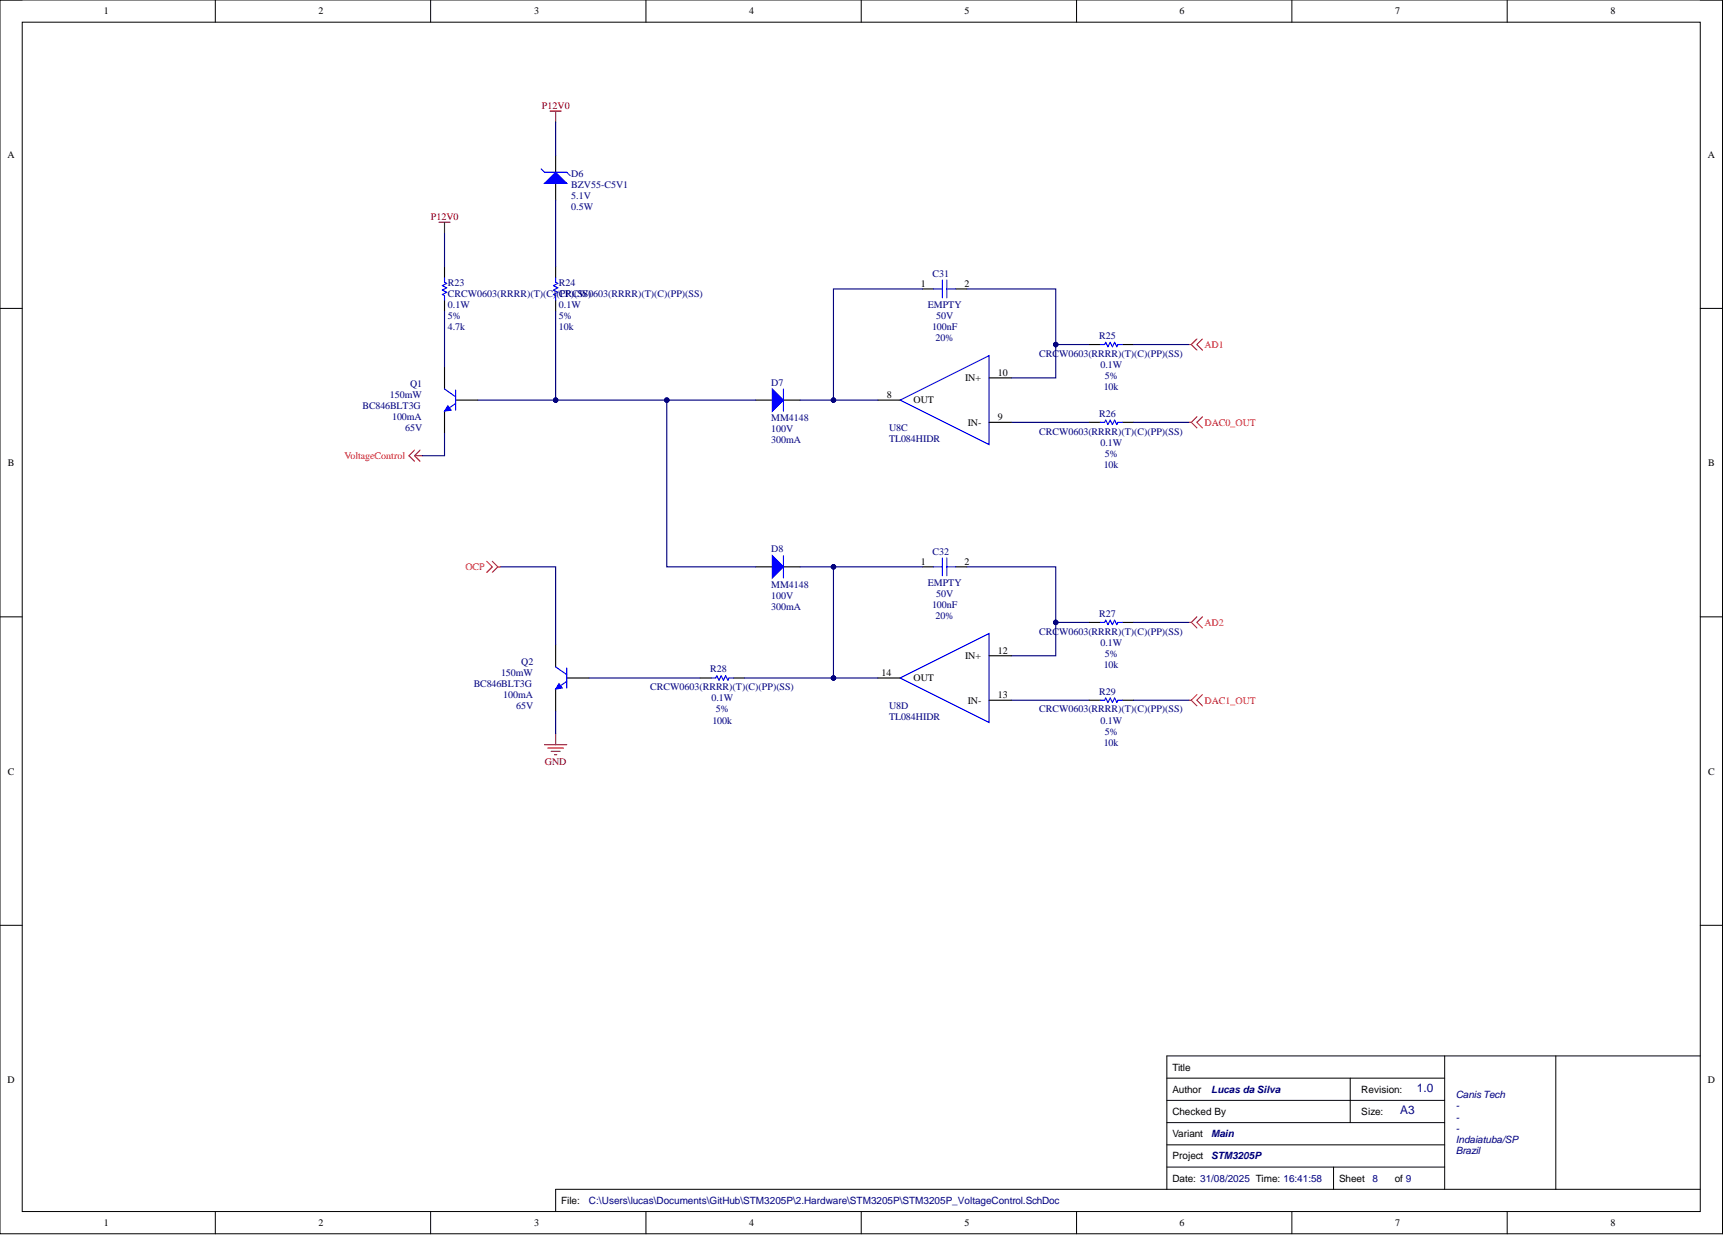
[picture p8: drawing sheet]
<svg xmlns="http://www.w3.org/2000/svg" width="393mm" height="282mm" viewBox="0 0 393 282" stroke-linecap="round" stroke-linejoin="round" font-family="sans-serif">
<g fill="none" stroke="#000" stroke-width=".23">
<path d="M0 0h392.5v281.1h-392.5zM0 0h5.1M49.1 0v5.1M98.1 0v5.1M147.2 0v5.1M196.3 0v5.1M245.3 0v5.1M294.4 0v5.1M343.5 0v5.1M387.5 0h5v5.1M5.1 5.1h382.4v271h-382.4zM0 70.3h5.1"/>
<path d="M387.5 70.3h5M0 140.6h5.1M387.5 140.6h5M0 210.8h5.1M387.5 210.8h5M265.9 245.7h63.3M265.9 250.7h63.3M265.9 255.8h63.3M307.7 245.7v10.1M329.2 240.6v30.4M354.6 240.6v30.4M387.5 240.6h-121.6v30.4"/>
<path d="M49.1 276.1v5M98.1 276.1v5M147.2 276.1v5M196.3 276.1v5M245.3 276.1v5M265.9 265.9h63.3M265.9 260.9h63.3M294.4 276.1v5M303.9 265.9v5.1M343.5 276.1v5M387.5 271h-260.9v5.1M392.5 276.1v5"/>
</g>
<g fill="none" stroke="#000" stroke-width=".25">
<path d="M210.2 65.8h2.5M217.8 65.8h2.5M248.2 78.5h2.5M255.8 78.5h2.5M172.2 91.2h3.8M178.5 91.2h3.8M248.2 96.2h2.5M255.8 96.2h2.5M210.2 129.2h2.5M217.8 129.2h2.5M248.2 141.8h2.5M248.2 159.6h2.5"/>
<path d="M255.8 141.8h2.5M255.8 159.6h2.5"/>
</g>
<path d="M212.7 65.8h2.1M214.8 63.8v4.1M215.8 63.8v4.1M215.8 65.8h2M250.7 78.5h1l.3-.5 .5 1 .5-1 .5 1 .5-1 .5 1 .3-.5h1M250.7 96.2h1l.3-.5 .5 1 .5-1 .5 1 .5-1 .5 1 .3-.5h1M212.7 129.2h2.1M214.8 127.1v4.1M215.8 127.1v4.1M215.8 129.2h2M250.7 141.8h1l.3-.5 .5 1 .5-1 .5 1 .5-1 .5 1 .3-.5h1M250.7 159.6h1l.3-.5 .5 1 .5-1 .5 1 .5-1 .5 1 .3-.5h1" fill="none" stroke="#00f" stroke-width=".25"/>
<g fill="none" stroke="#f00" stroke-width=".25">
<path d="M271 78.5h.5M271.5 78.5l1.3 1.3M272.8 77.2l-1.3 1.3M274 77.2l-1.2 1.3 1.2 1.3M271 96.2h.5M271.5 96.2l1.3 1.3M272.8 95l-1.3 1.2M274 95l-1.2 1.2 1.2 1.3M271 141.8h.5M271 159.6h.5M271.5 141.8l1.3 1.3M271.5 159.6l1.3 1.2"/>
<path d="M272.8 140.6l-1.3 1.2M272.8 158.3l-1.3 1.3M274 140.6l-1.2 1.2 1.2 1.3M274 158.3l-1.2 1.3 1.2 1.2"/>
</g>
<path d="M176 88.6l2.5 2.6-2.5 2.5z" fill="#00f"/>
<path d="M176 88.6l2.5 2.6-2.5 2.5zM178.5 88.6v5.1" fill="none" stroke="#00f" stroke-width=".25"/>
<path d="M172.2 129.2h3.8M178.5 129.2h3.8" fill="none" stroke="#000" stroke-width=".25"/>
<path d="M176 126.6l2.5 2.6-2.5 2.5z" fill="#00f"/>
<path d="M126.6 63.3v1l.5 .3-1 .5 1 .5-1 .5 1 .5-1 .5 .5 .3v1M176 126.6l2.5 2.6-2.5 2.5zM178.5 126.6v5.1" fill="none" stroke="#00f" stroke-width=".25"/>
<path d="M126.6 35.5v3.7M126.6 41.8v3.8M126.6 60.8v2.5M126.6 68.4v2.5" fill="none" stroke="#000" stroke-width=".25"/>
<path d="M126.6 39.2l2.6 2.6h-5.1z" fill="#00f"/>
<path d="M123.3 38.5l.8 .7h5.1l.7 .8M126.6 39.2l2.6 2.6h-5.1zM101.3 88.6l2.5 1.8M103.8 91.9l-2.5 1.8M103.8 88.9v4.6" fill="none" stroke="#00f" stroke-width=".25"/>
<path d="M125.4 25.3h2.5M126.6 25.3v2.6" fill="none" stroke="#800000" stroke-width=".25"/>
<path d="M101.3 83.6v5M101.3 93.7v5.1M103.8 91.2h5.1" fill="none" stroke="#000" stroke-width=".25"/>
<path d="M102.1 92.4l.7 1.1-1.5 .2z" fill="#00f"/>
<path d="M102.1 92.4l.7 1.1-1.5 .2z" fill="none" stroke="#00f" stroke-width=".23"/>
<path d="M101.3 60.8v2.5M101.3 68.4v2.5" fill="none" stroke="#000" stroke-width=".25"/>
<path d="M101.3 63.3v1l.5 .3-1 .5 1 .5-1 .5 1 .5-1 .5 .5 .3v1" fill="none" stroke="#00f" stroke-width=".25"/>
<path d="M100 50.6h2.6M101.3 50.6v2.6" fill="none" stroke="#800000" stroke-width=".25"/>
<path d="M126.6 70.9v20.3h25.4" fill="none" stroke="#000080" stroke-width=".25"/>
<circle cx="126.6" cy="91.2" r=".51" fill="#000080"/>
<circle cx="126.6" cy="91.2" r=".51" fill="none" stroke="#000080" stroke-width=".23"/>
<circle cx="152" cy="91.2" r=".51" fill="#000080"/>
<circle cx="152" cy="91.2" r=".51" fill="none" stroke="#000080" stroke-width=".23"/>
<path d="M172.2 91.2h-20.2v38h20.2" fill="none" stroke="#000080" stroke-width=".25"/>
<circle cx="152" cy="91.2" r=".51" fill="#000080"/>
<circle cx="152" cy="91.2" r=".51" fill="none" stroke="#000080" stroke-width=".23"/>
<path d="M182.3 129.2h7.6" fill="none" stroke="#000080" stroke-width=".25"/>
<circle cx="189.9" cy="129.2" r=".51" fill="#000080"/>
<circle cx="189.9" cy="129.2" r=".51" fill="none" stroke="#000080" stroke-width=".23"/>
<path d="M182.3 91.2h7.6" fill="none" stroke="#000080" stroke-width=".25"/>
<circle cx="189.9" cy="91.2" r=".51" fill="#000080"/>
<circle cx="189.9" cy="91.2" r=".51" fill="none" stroke="#000080" stroke-width=".23"/>
<path d="M210.2 129.2h-20.3v25.3h10.2" fill="none" stroke="#000080" stroke-width=".25"/>
<circle cx="189.9" cy="129.2" r=".51" fill="#000080"/>
<circle cx="189.9" cy="129.2" r=".51" fill="none" stroke="#000080" stroke-width=".23"/>
<circle cx="189.9" cy="154.5" r=".51" fill="#000080"/>
<circle cx="189.9" cy="154.5" r=".51" fill="none" stroke="#000080" stroke-width=".23"/>
<path d="M210.2 65.8h-20.3v25.4h10.2" fill="none" stroke="#000080" stroke-width=".25"/>
<circle cx="189.9" cy="91.2" r=".51" fill="#000080"/>
<circle cx="189.9" cy="91.2" r=".51" fill="none" stroke="#000080" stroke-width=".23"/>
<path d="M220.3 129.2h20.3v12.6" fill="none" stroke="#000080" stroke-width=".25"/>
<circle cx="240.6" cy="141.8" r=".51" fill="#000080"/>
<circle cx="240.6" cy="141.8" r=".51" fill="none" stroke="#000080" stroke-width=".23"/>
<path d="M220.3 65.8h20.3v12.7" fill="none" stroke="#000080" stroke-width=".25"/>
<circle cx="240.6" cy="78.5" r=".51" fill="#000080"/>
<circle cx="240.6" cy="78.5" r=".51" fill="none" stroke="#000080" stroke-width=".23"/>
<path d="M230.5 159.6h17.7M248.2 141.8h-7.6v7.6h-10.1" fill="none" stroke="#000080" stroke-width=".25"/>
<circle cx="240.6" cy="141.8" r=".51" fill="#000080"/>
<circle cx="240.6" cy="141.8" r=".51" fill="none" stroke="#000080" stroke-width=".23"/>
<path d="M248.2 78.5h-7.6v7.6h-10.1M230.5 96.2h17.7" fill="none" stroke="#000080" stroke-width=".25"/>
<circle cx="240.6" cy="78.5" r=".51" fill="#000080"/>
<circle cx="240.6" cy="78.5" r=".51" fill="none" stroke="#000080" stroke-width=".23"/>
<path d="M126.6 27.9v7.6M126.6 45.6v15.2M258.3 78.5h12.7M108.9 91.2h17.7M258.3 96.2h12.7M258.3 159.6h12.7M258.3 141.8h12.7" fill="none" stroke="#000080" stroke-width=".25"/>
<circle cx="126.6" cy="91.2" r=".51" fill="#000080"/>
<circle cx="126.6" cy="91.2" r=".51" fill="none" stroke="#000080" stroke-width=".23"/>
<path d="M101.3 53.2v7.6M101.3 70.9v12.7M101.3 98.8v5h-5.1M169.7 154.5h20.2" fill="none" stroke="#000080" stroke-width=".25"/>
<path d="M94.5 103.8l1.2 1.3M94.5 102.6l-1.3 1.2 1.3 1.3M94.5 103.8h1.7M95.7 102.6l-1.2 1.2" fill="none" stroke="#f00" stroke-width=".25"/>
<path d="M159.6 154.5h2.5M167.1 154.5h2.6" fill="none" stroke="#000" stroke-width=".25"/>
<path d="M162.1 154.5h1l.3-.5 .5 1 .5-1 .5 1 .5-1 .5 1 .2-.5h1" fill="none" stroke="#00f" stroke-width=".25"/>
<circle cx="189.9" cy="154.5" r=".51" fill="#000080"/>
<circle cx="189.9" cy="154.5" r=".51" fill="none" stroke="#000080" stroke-width=".23"/>
<path d="M126.6 146.9v5.1M126.6 157v5.1M129.2 154.5h5" fill="none" stroke="#000" stroke-width=".25"/>
<path d="M126.6 152l2.6 1.7M129.2 155.3l-2.6 1.7M129.2 152.2v4.6" fill="none" stroke="#00f" stroke-width=".25"/>
<path d="M127.4 155.8l.7 1-1.5 .2z" fill="#00f"/>
<path d="M127.4 155.8l.7 1-1.5 .2z" fill="none" stroke="#00f" stroke-width=".23"/>
<path d="M124.1 169.7h5.1M124.9 170.4h3.5M125.6 171.2h2M126.4 172h.5M126.6 167.2v2.5" fill="none" stroke="#800000" stroke-width=".25"/>
<path d="M114 129.2h12.6v17.7M134.2 154.5h25.4M126.6 162.1v5.1" fill="none" stroke="#000080" stroke-width=".25"/>
<path d="M110.9 127.9l1.3 1.3-1.3 1.2M112.2 127.9l1.3 1.3M113.5 129.2l-1.3 1.2M113.5 129.2h.5" fill="none" stroke="#f00" stroke-width=".25"/>
<path d="M205.1 91.2l20.3-10.2v20.3z" fill="#fff"/>
<path d="M205.1 91.2l20.3-10.2v20.3z" fill="none" stroke="#00f" stroke-width=".25"/>
<path d="M200.1 91.2h5M225.4 86.1h5.1M225.4 96.2h5.1" fill="none" stroke="#000" stroke-width=".25"/>
<path d="M205.1 154.5l20.3-10.1v20.2z" fill="#fff"/>
<path d="M205.1 154.5l20.3-10.1v20.2z" fill="none" stroke="#00f" stroke-width=".25"/>
<path d="M200.1 154.5h5M225.4 149.4h5.1M225.4 159.6h5.1" fill="none" stroke="#000" stroke-width=".25"/>
<g font-size="2.7" fill="#000080">
<text x="322.9" y="248.9">1.0</text>
<text x="319.1" y="253.9">A3</text>
</g>
<g font-size="2.3">
<text x="23.7" y="3.3">1</text>
<text x="72.6" y="3.3">2</text>
<text x="121.7" y="3.3">3</text>
<text x="170.7" y="3.3">4</text>
<text x="219.8" y="3.3">5</text>
<text x="268.8" y="3.3">6</text>
<text x="317.9" y="3.3">7</text>
<text x="367" y="3.3">8</text>
<text x="1.7" y="35.9">A</text>
<text x="389.2" y="35.9">A</text>
<text x="209.9" y="65.3">1</text>
<text x="219.8" y="65.3">2</text>
<text x="220" y="86.9">IN+</text>
<text x="227.4" y="85.6">10</text>
<text x="202.1" y="90.7">8</text>
<text x="208.2" y="91.9">OUT</text>
<text x="227.4" y="95.7">9</text>
<text x="220.5" y="97">IN-</text>
<text x="1.8" y="106.2">B</text>
<text x="389.3" y="106.2">B</text>
<text x="209.9" y="128.7">1</text>
<text x="219.8" y="128.7">2</text>
<text x="227.4" y="148.9">12</text>
<text x="200.9" y="154">14</text>
<text x="208.2" y="155.3">OUT</text>
<text x="220" y="150.2">IN+</text>
<text x="220.5" y="160.3">IN-</text>
<text x="227.4" y="159.1">13</text>
<text x="1.8" y="176.5">C</text>
<text x="389.3" y="176.5">C</text>
<text x="267.2" y="243.9">Title</text>
<text x="1.7" y="246.8">D</text>
<text x="267.2" y="249">Author</text>
<text x="310.2" y="249">Revision:</text>
<text x="389.2" y="246.8">D</text>
<text x="267.2" y="254.1">Checked By</text>
<text x="310.2" y="254.1">Size:</text>
<text x="267.2" y="259.1">Variant</text>
<text x="267.2" y="269.3">Date: 31/08/2025 Time: 16:41:58</text>
<text x="267.2" y="264.2">Project</text>
<text x="305.2" y="269.3">Sheet</text>
<text x="317.8" y="269.3">of 9</text>
<text x="127.9" y="274.3">File:</text>
<text x="23.7" y="279.4">1</text>
<text x="72.6" y="279.4">2</text>
<text x="121.7" y="279.4">3</text>
<text x="170.7" y="279.4">4</text>
<text x="219.8" y="279.4">5</text>
<text x="268.8" y="279.4">6</text>
<text x="317.9" y="279.4">7</text>
<text x="367" y="279.4">8</text>
</g>
<g font-size="2.3" fill="#800000">
<text x="123.5" y="24.8">P12V0</text>
<text x="98.2" y="50.1">P12V0</text>
<text x="124.2" y="174.2">GND</text>
</g>
<g font-size="2.3" fill="#000080">
<text x="130.2" y="40.3">D6</text>
<text x="130.2" y="42.8">BZV55-C5V1</text>
<text x="130.2" y="45.3">5.1V</text>
<text x="130.2" y="47.9">0.5W</text>
<text x="102.1" y="65.1">R23</text>
<text x="127.4" y="65.1">R24</text>
<text x="212.5" y="63.1">C31</text>
<text x="102.1" y="67.6">CRCW0603(RRRR)(T)(C)(PP)(SS)</text>
<text x="102.1" y="70.1">0.1W</text>
<text x="127.4" y="67.6">CRCW0603(RRRR)(T)(C)(PP)(SS)</text>
<text x="127.4" y="70.1">0.1W</text>
<text x="211.4" y="70.1">EMPTY</text>
<text x="102.1" y="72.7">5%</text>
<text x="102.1" y="75.2">4.7k</text>
<text x="127.4" y="72.7">5%</text>
<text x="127.4" y="75.2">10k</text>
<text x="212.4" y="75.2">100nF</text>
<text x="213.2" y="77.7">20%</text>
<text x="213.3" y="72.7">50V</text>
<text x="250.5" y="77.2">R25</text>
<text x="236.8" y="81.3">CRCW0603(RRRR)(T)(C)(PP)(SS)</text>
<text x="250.8" y="83.8">0.1W</text>
<text x="93.5" y="88.1">Q1</text>
<text x="175.8" y="87.9">D7</text>
<text x="251.5" y="88.9">10k</text>
<text x="251.8" y="86.4">5%</text>
<text x="82.6" y="93.2">BC846BLT3G</text>
<text x="88.9" y="90.7">150mW</text>
<text x="89.4" y="95.7">100mA</text>
<text x="175.8" y="96">MM4148</text>
<text x="250.5" y="95">R26</text>
<text x="92.3" y="98.3">65V</text>
<text x="175.8" y="98.5">100V</text>
<text x="175.8" y="101.1">300mA</text>
<text x="202.6" y="100.8">TL084HIDR</text>
<text x="202.6" y="98.3">U8C</text>
<text x="236.8" y="99">CRCW0603(RRRR)(T)(C)(PP)(SS)</text>
<text x="250.8" y="101.6">0.1W</text>
<text x="251.5" y="106.6">10k</text>
<text x="251.8" y="104.1">5%</text>
<text x="175.8" y="125.9">D8</text>
<text x="212.5" y="126.4">C32</text>
<text x="175.8" y="134">MM4148</text>
<text x="175.8" y="136.5">100V</text>
<text x="211.4" y="133.5">EMPTY</text>
<text x="213.3" y="136">50V</text>
<text x="175.8" y="139">300mA</text>
<text x="212.4" y="138.5">100nF</text>
<text x="213.2" y="141.1">20%</text>
<text x="250.5" y="140.6">R27</text>
<text x="236.8" y="144.6">CRCW0603(RRRR)(T)(C)(PP)(SS)</text>
<text x="250.8" y="147.1">0.1W</text>
<text x="251.8" y="149.7">5%</text>
<text x="114.2" y="154">150mW</text>
<text x="118.8" y="151.5">Q2</text>
<text x="161.8" y="153.2">R28</text>
<text x="251.5" y="152.2">10k</text>
<text x="108" y="156.5">BC846BLT3G</text>
<text x="114.7" y="159.1">100mA</text>
<text x="117.6" y="161.6">65V</text>
<text x="148.2" y="157.3">CRCW0603(RRRR)(T)(C)(PP)(SS)</text>
<text x="162.1" y="159.8">0.1W</text>
<text x="202.6" y="161.6">U8D</text>
<text x="250.5" y="158.3">R29</text>
<text x="162.3" y="164.9">100k</text>
<text x="163.1" y="162.3">5%</text>
<text x="202.6" y="164.1">TL084HIDR</text>
<text x="236.8" y="162.3">CRCW0603(RRRR)(T)(C)(PP)(SS)</text>
<text x="250.8" y="164.9">0.1W</text>
<text x="251.8" y="167.4">5%</text>
<text x="251.5" y="169.9">10k</text>
<text x="331.8" y="250.3">Canis Tech</text>
<text x="331.8" y="252.8">-</text>
<text x="331.8" y="255.3">-</text>
<text x="331.8" y="257.9">-</text>
<text x="331.8" y="260.4">Indaiatuba/SP</text>
<text x="331.8" y="262.9">Brazil</text>
<text x="312.8" y="269.3">8</text>
<text x="134.2" y="274.3">C:\Users\lucas\Documents\GitHub\STM3205P\2.Hardware\STM3205P\STM3205P_VoltageControl.SchDoc</text>
</g>
<g font-size="2.3" fill="#f00">
<text x="274.5" y="79.3">AD1</text>
<text x="274.5" y="97">DAC0_OUT</text>
<text x="78.5" y="104.6">VoltageControl</text>
<text x="106.1" y="129.9">OCP</text>
<text x="274.5" y="142.6">AD2</text>
<text x="274.5" y="160.3">DAC1_OUT</text>
</g>
<g font-size="2.3" fill="#007">
<text x="276.1" y="249">Lucas da Silva</text>
<text x="276.1" y="259.1">Main</text>
<text x="276.1" y="264.2">STM3205P</text>
</g>
</svg>
